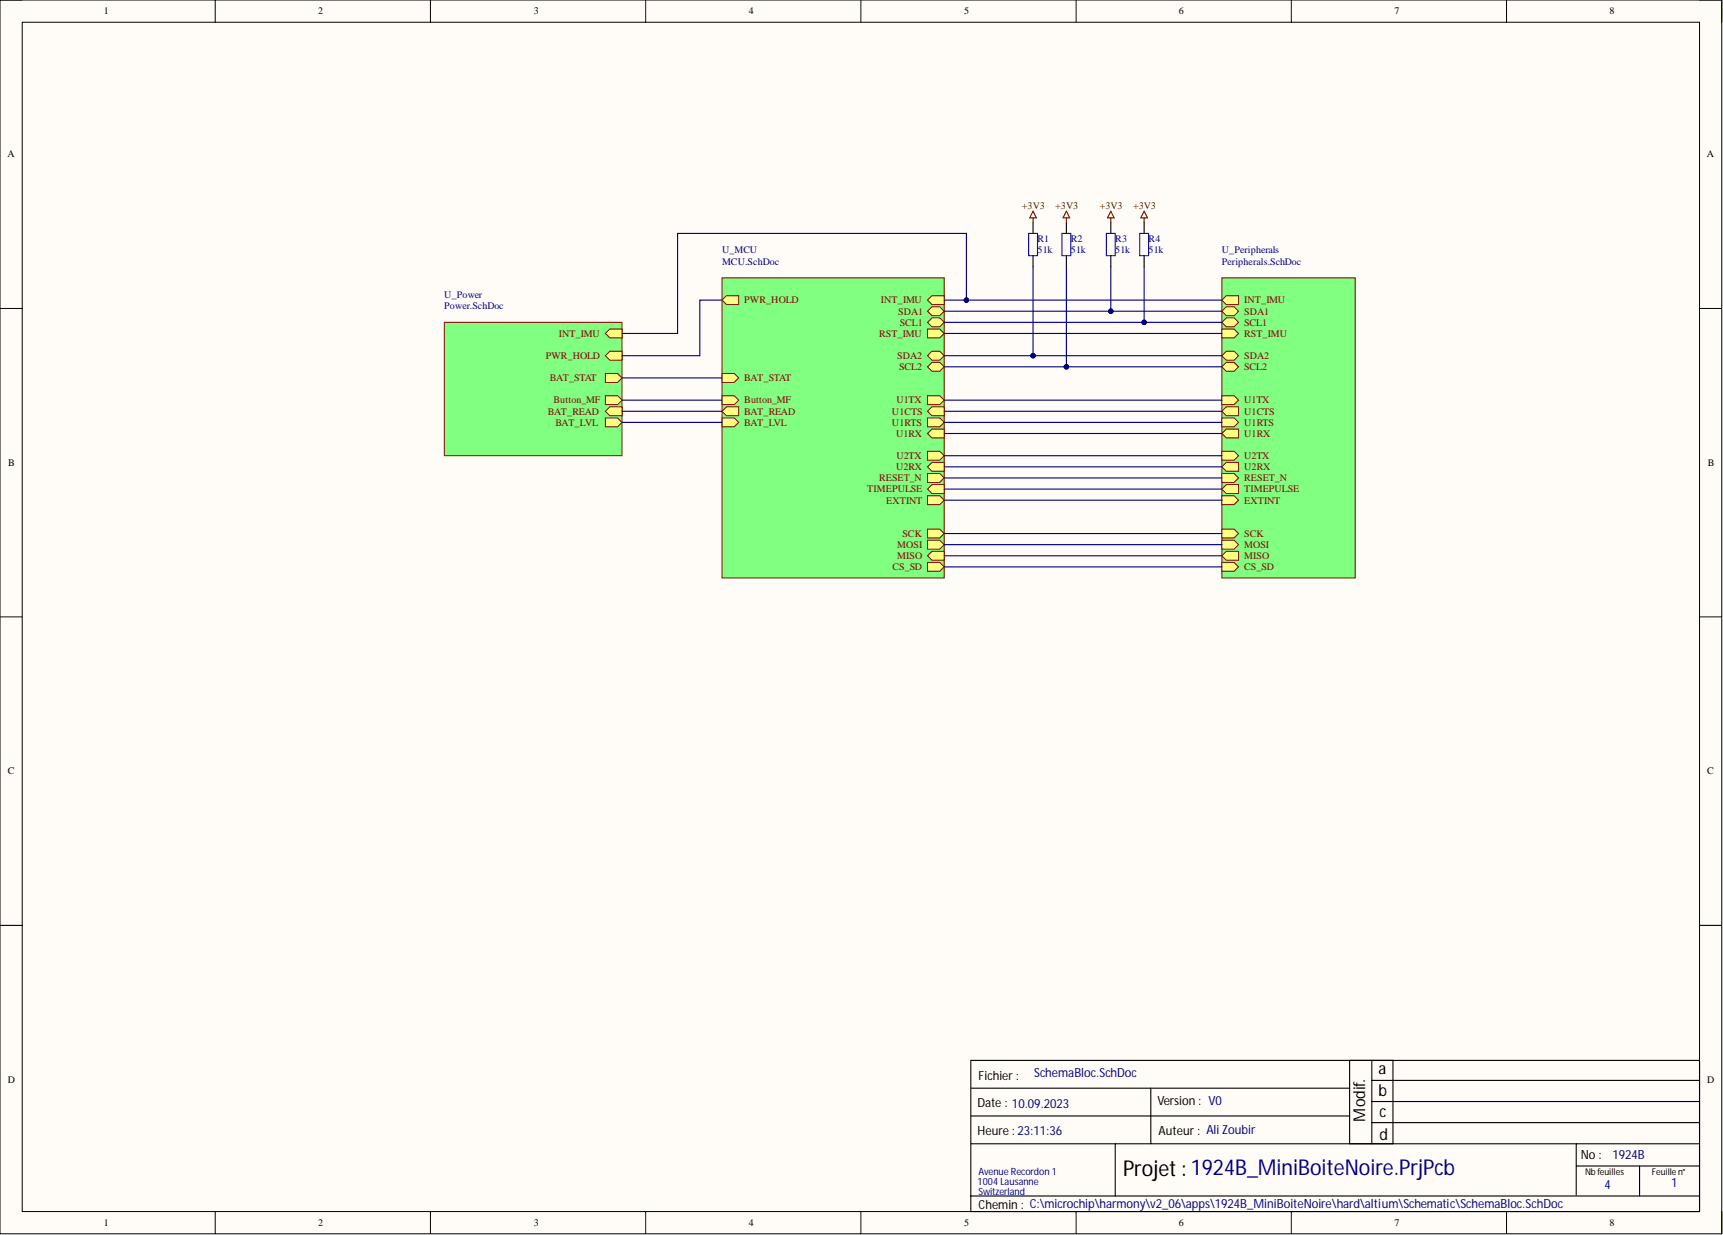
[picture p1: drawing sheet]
<svg xmlns="http://www.w3.org/2000/svg" width="393mm" height="282mm" viewBox="0 0 393 282" stroke-linecap="round" stroke-linejoin="round" font-family="sans-serif">
<path d="M0 0h393.1v281.6h-393.1z" fill-rule="evenodd" fill="#fffcf8"/>
<path d="M0 0h393.1v281.6h-393.1z" fill="none" stroke="#000" stroke-width=".23"/>
<path d="M5.1 5.1h382.9v271.4h-382.9z" fill-rule="evenodd" fill="#fffcf8"/>
<g fill="none" stroke="#000" stroke-width=".23">
<path d="M0 0h5.1M5.1 5.1h382.9v271.4h-382.9zM49.1 0v5.1M98.3 0v5.1M147.4 0v5.1M196.5 0v5.1M245.7 0v5.1M294.8 0v5.1M343.9 0v5.1M388 0h5.1v5.1M0 70.4h5.1M388 70.4h5.1"/>
<path d="M0 140.8h5.1M388 140.8h5.1M0 211.2h5.1M388 211.2h5.1M49.1 276.5v5.1M98.3 276.5v5.1M147.4 276.5v5.1M196.5 276.5v5.1M245.7 276.5v5.1M294.8 276.5v5.1M343.9 276.5v5.1M393.1 276.5v5.1"/>
</g>
<g fill="none" stroke="#000" stroke-width=".25">
<path d="M221.6 242h166.4v34.5h-166.4zM221.6 248.4h86.5M221.6 254.7h86.5M262.7 248.4v12.6M308.1 242v19M313.2 242v19M313.2 246.6h74.8M313.2 251.4h74.8M313.2 256.2h74.8M318 242v19M221.6 273h166.4M221.6 261h166.4"/>
<path d="M254.6 261v12M359.8 261v11.7M359.8 266.1h28.2M374.3 266.1v6.9"/>
</g>
<path d="M164.8 63.4h50.8v68.5h-50.8z" fill-rule="evenodd" fill="#80ff80"/>
<path d="M164.8 63.4h50.8v68.5h-50.8z" fill="none" stroke="#800000" stroke-width=".23"/>
<path d="M212.8 70h1.7l1.1 1-1.1 1h-1.7l-1.1-1z" fill-rule="evenodd" fill="#ffff80"/>
<path d="M212.8 70h1.7l1.1 1-1.1 1h-1.7l-1.1-1z" fill="none" stroke="#800000" stroke-width=".23"/>
<path d="M212.8 72.6h1.7l1.1 1-1.1 1h-1.7l-1.1-1z" fill-rule="evenodd" fill="#ffff80"/>
<path d="M212.8 72.6h1.7l1.1 1-1.1 1h-1.7l-1.1-1z" fill="none" stroke="#800000" stroke-width=".23"/>
<path d="M211.7 128.4h2.8l1.1 1-1.1 1h-2.8z" fill-rule="evenodd" fill="#ffff80"/>
<path d="M211.7 128.4h2.8l1.1 1-1.1 1h-2.8z" fill="none" stroke="#800000" stroke-width=".23"/>
<path d="M164.8 85.2h2.8l1 1.1-1 1h-2.8z" fill-rule="evenodd" fill="#ffff80"/>
<path d="M164.8 85.2h2.8l1 1.1-1 1h-2.8z" fill="none" stroke="#800000" stroke-width=".23"/>
<path d="M211.7 75.1h2.8l1.1 1-1.1 1h-2.8z" fill-rule="evenodd" fill="#ffff80"/>
<path d="M211.7 75.1h2.8l1.1 1-1.1 1h-2.8z" fill="none" stroke="#800000" stroke-width=".23"/>
<path d="M212.8 67.5h2.8v2h-2.8l-1.1-1z" fill-rule="evenodd" fill="#ffff80"/>
<path d="M212.8 67.5h2.8v2h-2.8l-1.1-1z" fill="none" stroke="#800000" stroke-width=".23"/>
<path d="M165.8 67.5h2.8v2h-2.8l-1-1z" fill-rule="evenodd" fill="#ffff80"/>
<path d="M165.8 67.5h2.8v2h-2.8l-1-1z" fill="none" stroke="#800000" stroke-width=".23"/>
<path d="M212.8 80.2h1.7l1.1 1-1.1 1h-1.7l-1.1-1z" fill-rule="evenodd" fill="#ffff80"/>
<path d="M212.8 80.2h1.7l1.1 1-1.1 1h-1.7l-1.1-1z" fill="none" stroke="#800000" stroke-width=".23"/>
<path d="M212.8 82.7h1.7l1.1 1-1.1 1h-1.7l-1.1-1z" fill-rule="evenodd" fill="#ffff80"/>
<path d="M212.8 82.7h1.7l1.1 1-1.1 1h-1.7l-1.1-1z" fill="none" stroke="#800000" stroke-width=".23"/>
<path d="M211.7 90.3h2.8l1.1 1-1.1 1h-2.8z" fill-rule="evenodd" fill="#ffff80"/>
<path d="M211.7 90.3h2.8l1.1 1-1.1 1h-2.8z" fill="none" stroke="#800000" stroke-width=".23"/>
<path d="M212.8 97.9h2.8v2.1h-2.8l-1.1-1.1z" fill-rule="evenodd" fill="#ffff80"/>
<path d="M212.8 97.9h2.8v2.1h-2.8l-1.1-1.1z" fill="none" stroke="#800000" stroke-width=".23"/>
<path d="M212.8 125.8h2.8v2.1h-2.8l-1.1-1.1z" fill-rule="evenodd" fill="#ffff80"/>
<path d="M212.8 125.8h2.8v2.1h-2.8l-1.1-1.1z" fill="none" stroke="#800000" stroke-width=".23"/>
<path d="M211.7 123.3h2.8l1.1 1-1.1 1h-2.8z" fill-rule="evenodd" fill="#ffff80"/>
<path d="M211.7 123.3h2.8l1.1 1-1.1 1h-2.8z" fill="none" stroke="#800000" stroke-width=".23"/>
<path d="M211.7 120.8h2.8l1.1 1-1.1 1h-2.8z" fill-rule="evenodd" fill="#ffff80"/>
<path d="M211.7 120.8h2.8l1.1 1-1.1 1h-2.8z" fill="none" stroke="#800000" stroke-width=".23"/>
<path d="M164.8 90.3h2.8l1 1-1 1h-2.8z" fill-rule="evenodd" fill="#ffff80"/>
<path d="M164.8 90.3h2.8l1 1-1 1h-2.8z" fill="none" stroke="#800000" stroke-width=".23"/>
<path d="M164.8 95.4h2.8l1 1-1 1h-2.8z" fill-rule="evenodd" fill="#ffff80"/>
<path d="M164.8 95.4h2.8l1 1-1 1h-2.8z" fill="none" stroke="#800000" stroke-width=".23"/>
<path d="M165.8 92.9h2.8v2h-2.8l-1-1z" fill-rule="evenodd" fill="#ffff80"/>
<path d="M165.8 92.9h2.8v2h-2.8l-1-1z" fill="none" stroke="#800000" stroke-width=".23"/>
<path d="M211.7 103h2.8l1.1 1-1.1 1h-2.8z" fill-rule="evenodd" fill="#ffff80"/>
<path d="M211.7 103h2.8l1.1 1-1.1 1h-2.8z" fill="none" stroke="#800000" stroke-width=".23"/>
<path d="M212.8 92.9h2.8v2h-2.8l-1.1-1z" fill-rule="evenodd" fill="#ffff80"/>
<path d="M212.8 92.9h2.8v2h-2.8l-1.1-1z" fill="none" stroke="#800000" stroke-width=".23"/>
<path d="M211.7 95.4h2.8l1.1 1-1.1 1h-2.8z" fill-rule="evenodd" fill="#ffff80"/>
<path d="M211.7 95.4h2.8l1.1 1-1.1 1h-2.8z" fill="none" stroke="#800000" stroke-width=".23"/>
<path d="M212.8 105.5h2.8v2.1h-2.8l-1.1-1z" fill-rule="evenodd" fill="#ffff80"/>
<path d="M212.8 105.5h2.8v2.1h-2.8l-1.1-1z" fill="none" stroke="#800000" stroke-width=".23"/>
<path d="M211.7 108.1h2.8l1.1 1-1.1 1h-2.8z" fill-rule="evenodd" fill="#ffff80"/>
<path d="M211.7 108.1h2.8l1.1 1-1.1 1h-2.8z" fill="none" stroke="#800000" stroke-width=".23"/>
<path d="M211.7 113.1h2.8l1.1 1.1-1.1 1h-2.8z" fill-rule="evenodd" fill="#ffff80"/>
<path d="M211.7 113.1h2.8l1.1 1.1-1.1 1h-2.8z" fill="none" stroke="#800000" stroke-width=".23"/>
<path d="M212.8 110.6h2.8v2h-2.8l-1.1-1z" fill-rule="evenodd" fill="#ffff80"/>
<path d="M212.8 110.6h2.8v2h-2.8l-1.1-1z" fill="none" stroke="#800000" stroke-width=".23"/>
<path d="M101.4 73.6h40.6v30.4h-40.6z" fill-rule="evenodd" fill="#80ff80"/>
<path d="M101.4 73.6h40.6v30.4h-40.6z" fill="none" stroke="#800000" stroke-width=".23"/>
<path d="M138.2 85.2h2.8l1 1.1-1 1h-2.8z" fill-rule="evenodd" fill="#ffff80"/>
<path d="M138.2 85.2h2.8l1 1.1-1 1h-2.8z" fill="none" stroke="#800000" stroke-width=".23"/>
<path d="M138.2 90.3h2.8l1 1-1 1h-2.8z" fill-rule="evenodd" fill="#ffff80"/>
<path d="M138.2 90.3h2.8l1 1-1 1h-2.8z" fill="none" stroke="#800000" stroke-width=".23"/>
<path d="M139.2 92.9h2.8v2h-2.8l-1-1z" fill-rule="evenodd" fill="#ffff80"/>
<path d="M139.2 92.9h2.8v2h-2.8l-1-1z" fill="none" stroke="#800000" stroke-width=".23"/>
<path d="M138.2 95.4h2.8l1 1-1 1h-2.8z" fill-rule="evenodd" fill="#ffff80"/>
<path d="M138.2 95.4h2.8l1 1-1 1h-2.8z" fill="none" stroke="#800000" stroke-width=".23"/>
<path d="M139.2 75.1h2.8v2h-2.8l-1-1z" fill-rule="evenodd" fill="#ffff80"/>
<path d="M139.2 75.1h2.8v2h-2.8l-1-1z" fill="none" stroke="#800000" stroke-width=".23"/>
<path d="M139.2 80.2h2.8v2h-2.8l-1-1z" fill-rule="evenodd" fill="#ffff80"/>
<path d="M139.2 80.2h2.8v2h-2.8l-1-1z" fill="none" stroke="#800000" stroke-width=".23"/>
<path d="M278.9 63.4h30.5v68.5h-30.5z" fill-rule="evenodd" fill="#80ff80"/>
<path d="M278.9 63.4h30.5v68.5h-30.5z" fill="none" stroke="#800000" stroke-width=".23"/>
<path d="M280 70h1.7l1.1 1-1.1 1h-1.7l-1.1-1z" fill-rule="evenodd" fill="#ffff80"/>
<path d="M280 70h1.7l1.1 1-1.1 1h-1.7l-1.1-1z" fill="none" stroke="#800000" stroke-width=".23"/>
<path d="M280 72.6h1.7l1.1 1-1.1 1h-1.7l-1.1-1z" fill-rule="evenodd" fill="#ffff80"/>
<path d="M280 72.6h1.7l1.1 1-1.1 1h-1.7l-1.1-1z" fill="none" stroke="#800000" stroke-width=".23"/>
<path d="M278.9 75.1h2.8l1.1 1-1.1 1h-2.8z" fill-rule="evenodd" fill="#ffff80"/>
<path d="M278.9 75.1h2.8l1.1 1-1.1 1h-2.8z" fill="none" stroke="#800000" stroke-width=".23"/>
<path d="M280 67.5h2.8v2h-2.8l-1.1-1z" fill-rule="evenodd" fill="#ffff80"/>
<path d="M280 67.5h2.8v2h-2.8l-1.1-1z" fill="none" stroke="#800000" stroke-width=".23"/>
<path d="M278.9 90.3h2.8l1.1 1-1.1 1h-2.8z" fill-rule="evenodd" fill="#ffff80"/>
<path d="M278.9 90.3h2.8l1.1 1-1.1 1h-2.8z" fill="none" stroke="#800000" stroke-width=".23"/>
<path d="M280 92.9h2.8v2h-2.8l-1.1-1z" fill-rule="evenodd" fill="#ffff80"/>
<path d="M280 92.9h2.8v2h-2.8l-1.1-1z" fill="none" stroke="#800000" stroke-width=".23"/>
<path d="M278.9 95.4h2.8l1.1 1-1.1 1h-2.8z" fill-rule="evenodd" fill="#ffff80"/>
<path d="M278.9 95.4h2.8l1.1 1-1.1 1h-2.8z" fill="none" stroke="#800000" stroke-width=".23"/>
<path d="M280 97.9h2.8v2.1h-2.8l-1.1-1.1z" fill-rule="evenodd" fill="#ffff80"/>
<path d="M280 97.9h2.8v2.1h-2.8l-1.1-1.1z" fill="none" stroke="#800000" stroke-width=".23"/>
<path d="M280 82.7h1.7l1.1 1-1.1 1h-1.7l-1.1-1z" fill-rule="evenodd" fill="#ffff80"/>
<path d="M280 82.7h1.7l1.1 1-1.1 1h-1.7l-1.1-1z" fill="none" stroke="#800000" stroke-width=".23"/>
<path d="M280 80.2h1.7l1.1 1-1.1 1h-1.7l-1.1-1z" fill-rule="evenodd" fill="#ffff80"/>
<path d="M280 80.2h1.7l1.1 1-1.1 1h-1.7l-1.1-1z" fill="none" stroke="#800000" stroke-width=".23"/>
<path d="M278.9 120.8h2.8l1.1 1-1.1 1h-2.8z" fill-rule="evenodd" fill="#ffff80"/>
<path d="M278.9 120.8h2.8l1.1 1-1.1 1h-2.8z" fill="none" stroke="#800000" stroke-width=".23"/>
<path d="M278.9 123.3h2.8l1.1 1-1.1 1h-2.8z" fill-rule="evenodd" fill="#ffff80"/>
<path d="M278.9 123.3h2.8l1.1 1-1.1 1h-2.8z" fill="none" stroke="#800000" stroke-width=".23"/>
<path d="M280 125.8h2.8v2.1h-2.8l-1.1-1.1z" fill-rule="evenodd" fill="#ffff80"/>
<path d="M280 125.8h2.8v2.1h-2.8l-1.1-1.1z" fill="none" stroke="#800000" stroke-width=".23"/>
<path d="M278.9 128.4h2.8l1.1 1-1.1 1h-2.8z" fill-rule="evenodd" fill="#ffff80"/>
<path d="M278.9 128.4h2.8l1.1 1-1.1 1h-2.8z" fill="none" stroke="#800000" stroke-width=".23"/>
<path d="M280 105.5h2.8v2.1h-2.8l-1.1-1z" fill-rule="evenodd" fill="#ffff80"/>
<path d="M280 105.5h2.8v2.1h-2.8l-1.1-1z" fill="none" stroke="#800000" stroke-width=".23"/>
<path d="M278.9 103h2.8l1.1 1-1.1 1h-2.8z" fill-rule="evenodd" fill="#ffff80"/>
<path d="M278.9 103h2.8l1.1 1-1.1 1h-2.8z" fill="none" stroke="#800000" stroke-width=".23"/>
<path d="M278.9 108.1h2.8l1.1 1-1.1 1h-2.8z" fill-rule="evenodd" fill="#ffff80"/>
<path d="M278.9 108.1h2.8l1.1 1-1.1 1h-2.8z" fill="none" stroke="#800000" stroke-width=".23"/>
<path d="M278.9 113.1h2.8l1.1 1.1-1.1 1h-2.8z" fill-rule="evenodd" fill="#ffff80"/>
<path d="M278.9 113.1h2.8l1.1 1.1-1.1 1h-2.8z" fill="none" stroke="#800000" stroke-width=".23"/>
<path d="M280 110.6h2.8v2h-2.8l-1.1-1z" fill-rule="evenodd" fill="#ffff80"/>
<path d="M280 110.6h2.8v2h-2.8l-1.1-1z" fill="none" stroke="#800000" stroke-width=".23"/>
<path d="M235.8 50.7v2.6M235.8 58.4v2.5M243.4 50.7v2.6M243.4 58.4v2.5M253.6 50.7v2.6M253.6 58.4v2.5M261.2 50.7v2.6M261.2 58.4v2.5" fill="none" stroke="#000" stroke-width=".25"/>
<path d="M234.8 53.3h2.1v5.1h-2.1zM242.4 53.3h2.1v5.1h-2.1zM252.6 53.3h2v5.1h-2zM260.2 53.3h2v5.1h-2z" fill="none" stroke="#00f" stroke-width=".25"/>
<path d="M235.8 48.2l.8 1.5h-1.5zM235.8 49.7v1M243.4 48.2l.8 1.5h-1.5zM243.4 49.7v1M253.6 48.2l.7 1.5h-1.5zM253.6 49.7v1M261.2 48.2l.8 1.5h-1.6zM261.2 49.7v1" fill="none" stroke="#800000" stroke-width=".25"/>
<path d="M215.6 76.1h63.3M235.8 60.9v20.3M142 96.4h22.8M142 93.9h22.8M142 91.3h22.8M142 86.3h22.8M215.6 96.4h63.3M215.6 93.9h63.3M215.6 91.3h63.3M215.6 98.9h63.3" fill="none" stroke="#000080" stroke-width=".25"/>
<circle cx="235.8" cy="81.2" r=".51" fill="#000080"/>
<circle cx="235.8" cy="81.2" r=".51" fill="none" stroke="#000080" stroke-width=".23"/>
<path d="M243.4 60.9v22.8" fill="none" stroke="#000080" stroke-width=".25"/>
<circle cx="243.4" cy="83.7" r=".51" fill="#000080"/>
<circle cx="243.4" cy="83.7" r=".51" fill="none" stroke="#000080" stroke-width=".23"/>
<path d="M164.8 68.5h-5v12.7h-17.8M220.6 68.5v-15.2h-65.9v22.8h-12.7M215.6 104h63.3M215.6 106.6h63.3" fill="none" stroke="#000080" stroke-width=".25"/>
<circle cx="220.6" cy="68.5" r=".51" fill="#000080"/>
<circle cx="220.6" cy="68.5" r=".51" fill="none" stroke="#000080" stroke-width=".23"/>
<path d="M253.6 60.9v10.1" fill="none" stroke="#000080" stroke-width=".25"/>
<circle cx="253.6" cy="71" r=".51" fill="#000080"/>
<circle cx="253.6" cy="71" r=".51" fill="none" stroke="#000080" stroke-width=".23"/>
<path d="M261.2 60.9v12.7" fill="none" stroke="#000080" stroke-width=".25"/>
<circle cx="261.2" cy="73.6" r=".51" fill="#000080"/>
<circle cx="261.2" cy="73.6" r=".51" fill="none" stroke="#000080" stroke-width=".23"/>
<path d="M215.6 83.7h63.3" fill="none" stroke="#000080" stroke-width=".25"/>
<circle cx="243.4" cy="83.7" r=".51" fill="#000080"/>
<circle cx="243.4" cy="83.7" r=".51" fill="none" stroke="#000080" stroke-width=".23"/>
<path d="M215.6 81.2h63.3" fill="none" stroke="#000080" stroke-width=".25"/>
<circle cx="235.8" cy="81.2" r=".51" fill="#000080"/>
<circle cx="235.8" cy="81.2" r=".51" fill="none" stroke="#000080" stroke-width=".23"/>
<path d="M215.6 73.6h63.3" fill="none" stroke="#000080" stroke-width=".25"/>
<circle cx="261.2" cy="73.6" r=".51" fill="#000080"/>
<circle cx="261.2" cy="73.6" r=".51" fill="none" stroke="#000080" stroke-width=".23"/>
<path d="M215.6 71h63.3" fill="none" stroke="#000080" stroke-width=".25"/>
<circle cx="253.6" cy="71" r=".51" fill="#000080"/>
<circle cx="253.6" cy="71" r=".51" fill="none" stroke="#000080" stroke-width=".23"/>
<path d="M215.6 68.5h63.3" fill="none" stroke="#000080" stroke-width=".25"/>
<circle cx="220.6" cy="68.5" r=".51" fill="#000080"/>
<circle cx="220.6" cy="68.5" r=".51" fill="none" stroke="#000080" stroke-width=".23"/>
<path d="M215.6 109.1h63.3M215.6 111.6h63.3M215.6 114.2h63.3M215.6 129.4h63.3M215.6 126.8h63.3M215.6 124.3h63.3M215.6 121.8h63.3" fill="none" stroke="#000080" stroke-width=".25"/>
<text font-size="5" x="256.4" y="268.3">Projet :1924B_MiniBoiteNoire.PrjPcb</text>
<g font-size="3.7">
<text x="314.7" y="245.1">a</text>
<text x="314.7" y="250.1">b</text>
<text x="311.7" y="256" transform="rotate(-90 311.7 256)">Modif.</text>
<text x="315" y="255">c</text>
<text x="315" y="260.3">d</text>
</g>
<g font-size="2.9" fill="#000080">
<text x="236.1" y="245.8">SchemaBloc.SchDoc</text>
<text x="368.1" y="264.6">1924B</text>
<text x="366.3" y="271.4">4</text>
<text x="381.5" y="270.9">1</text>
</g>
<g font-size="2.9">
<text x="223.4" y="246.6">Fichier :</text>
<text x="223.2" y="252.7">Date : 10.09.2023</text>
<text x="264.2" y="252.2">Version : V0</text>
<text x="223.2" y="259">Heure : 23:11:36</text>
<text x="264.5" y="259">Auteur : Ali Zoubir</text>
<text x="360.9" y="264.6">No :</text>
<text x="223.4" y="276">Chemin : C:\microchip\harmony\v2_06\apps\1924B_MiniBoiteNoire\hard\altium\Schematic\SchemaBloc.SchDoc</text>
</g>
<g font-size="2.3">
<text x="23.7" y="3.3">1</text>
<text x="72.6" y="3.3">2</text>
<text x="121.9" y="3.3">3</text>
<text x="170.9" y="3.3">4</text>
<text x="220.1" y="3.3">5</text>
<text x="269.1" y="3.3">6</text>
<text x="318.3" y="3.3">7</text>
<text x="367.4" y="3.3">8</text>
<text x="1.7" y="35.9">A</text>
<text x="389.7" y="35.9">A</text>
<text x="1.9" y="106.4">B</text>
<text x="389.8" y="106.4">B</text>
<text x="1.8" y="176.7">C</text>
<text x="389.8" y="176.7">C</text>
<text x="1.8" y="247.2">D</text>
<text x="389.8" y="247.2">D</text>
<text x="23.7" y="279.8">1</text>
<text x="72.6" y="279.8">2</text>
<text x="121.9" y="279.8">3</text>
<text x="170.9" y="279.8">4</text>
<text x="220.1" y="279.8">5</text>
<text x="269.1" y="279.8">6</text>
<text x="318.3" y="279.8">7</text>
<text x="367.4" y="279.8">8</text>
</g>
<g font-size="2.3" fill="#800000">
<text x="233.3" y="47.7">+3V3</text>
<text x="240.9" y="47.7">+3V3</text>
<text x="251.1" y="47.7">+3V3</text>
<text x="258.7" y="47.7">+3V3</text>
<text x="169.9" y="69.3">PWR_HOLD</text>
<text x="201.1" y="69.3">INT_IMU</text>
<text x="205.1" y="71.8">SDA1</text>
<text x="284" y="71.8">SDA1</text>
<text x="284" y="69.3">INT_IMU</text>
<text x="127.6" y="76.9">INT_IMU</text>
<text x="200.7" y="76.9">RST_IMU</text>
<text x="205.4" y="74.3">SCL1</text>
<text x="284" y="74.3">SCL1</text>
<text x="284" y="76.9">RST_IMU</text>
<text x="124.6" y="81.9">PWR_HOLD</text>
<text x="204.8" y="81.9">SDA2</text>
<text x="284" y="81.9">SDA2</text>
<text x="125.5" y="87">BAT_STAT</text>
<text x="169.9" y="87">BAT_STAT</text>
<text x="205.2" y="84.5">SCL2</text>
<text x="284" y="84.5">SCL2</text>
<text x="125.1" y="94.6">BAT_READ</text>
<text x="126.4" y="92.1">Button_MF</text>
<text x="169.9" y="92.1">Button_MF</text>
<text x="169.9" y="94.6">BAT_READ</text>
<text x="203.6" y="94.6">U1CTS</text>
<text x="204.6" y="92.1">U1TX</text>
<text x="284" y="92.1">U1TX</text>
<text x="284" y="94.6">U1CTS</text>
<text x="126.8" y="97.2">BAT_LVL</text>
<text x="169.9" y="97.2">BAT_LVL</text>
<text x="203.6" y="97.2">U1RTS</text>
<text x="204.6" y="99.7">U1RX</text>
<text x="284" y="97.2">U1RTS</text>
<text x="284" y="99.7">U1RX</text>
<text x="204.6" y="107.3">U2RX</text>
<text x="204.6" y="104.8">U2TX</text>
<text x="284" y="107.3">U2RX</text>
<text x="284" y="104.8">U2TX</text>
<text x="198" y="112.4">TIMEPULSE</text>
<text x="200.7" y="109.8">RESET_N</text>
<text x="284" y="109.8">RESET_N</text>
<text x="284" y="112.4">TIMEPULSE</text>
<text x="202.3" y="114.9">EXTINT</text>
<text x="284" y="114.9">EXTINT</text>
<text x="204.8" y="125.1">MOSI</text>
<text x="206" y="122.5">SCK</text>
<text x="284" y="122.5">SCK</text>
<text x="284" y="125.1">MOSI</text>
<text x="203.7" y="130.1">CS_SD</text>
<text x="204.8" y="127.6">MISO</text>
<text x="284" y="127.6">MISO</text>
<text x="284" y="130.1">CS_SD</text>
</g>
<g font-size="2.3" fill="#000080">
<text x="164.8" y="57.8">U_MCU</text>
<text x="236.9" y="55.3">R1</text>
<text x="236.9" y="57.8">51k</text>
<text x="244.5" y="55.3">R2</text>
<text x="244.5" y="57.8">51k</text>
<text x="254.6" y="55.3">R3</text>
<text x="254.6" y="57.8">51k</text>
<text x="262.2" y="55.3">R4</text>
<text x="262.2" y="57.8">51k</text>
<text x="278.9" y="57.8">U_Peripherals</text>
<text x="164.8" y="60.4">MCU.SchDoc</text>
<text x="278.9" y="60.4">Peripherals.SchDoc</text>
<text x="101.4" y="68">U_Power</text>
<text x="101.4" y="70.5">Power.SchDoc</text>
<text x="223.4" y="268.1">Avenue Recordon 1</text>
<text x="223.2" y="270.3">1004 Lausanne</text>
<text x="223.4" y="272.6">Switzerland</text>
</g>
<g font-size="2.1">
<text x="361.9" y="268.1">Nb feuilles</text>
<text x="377.1" y="268.1">Feuillen°</text>
</g>
</svg>
